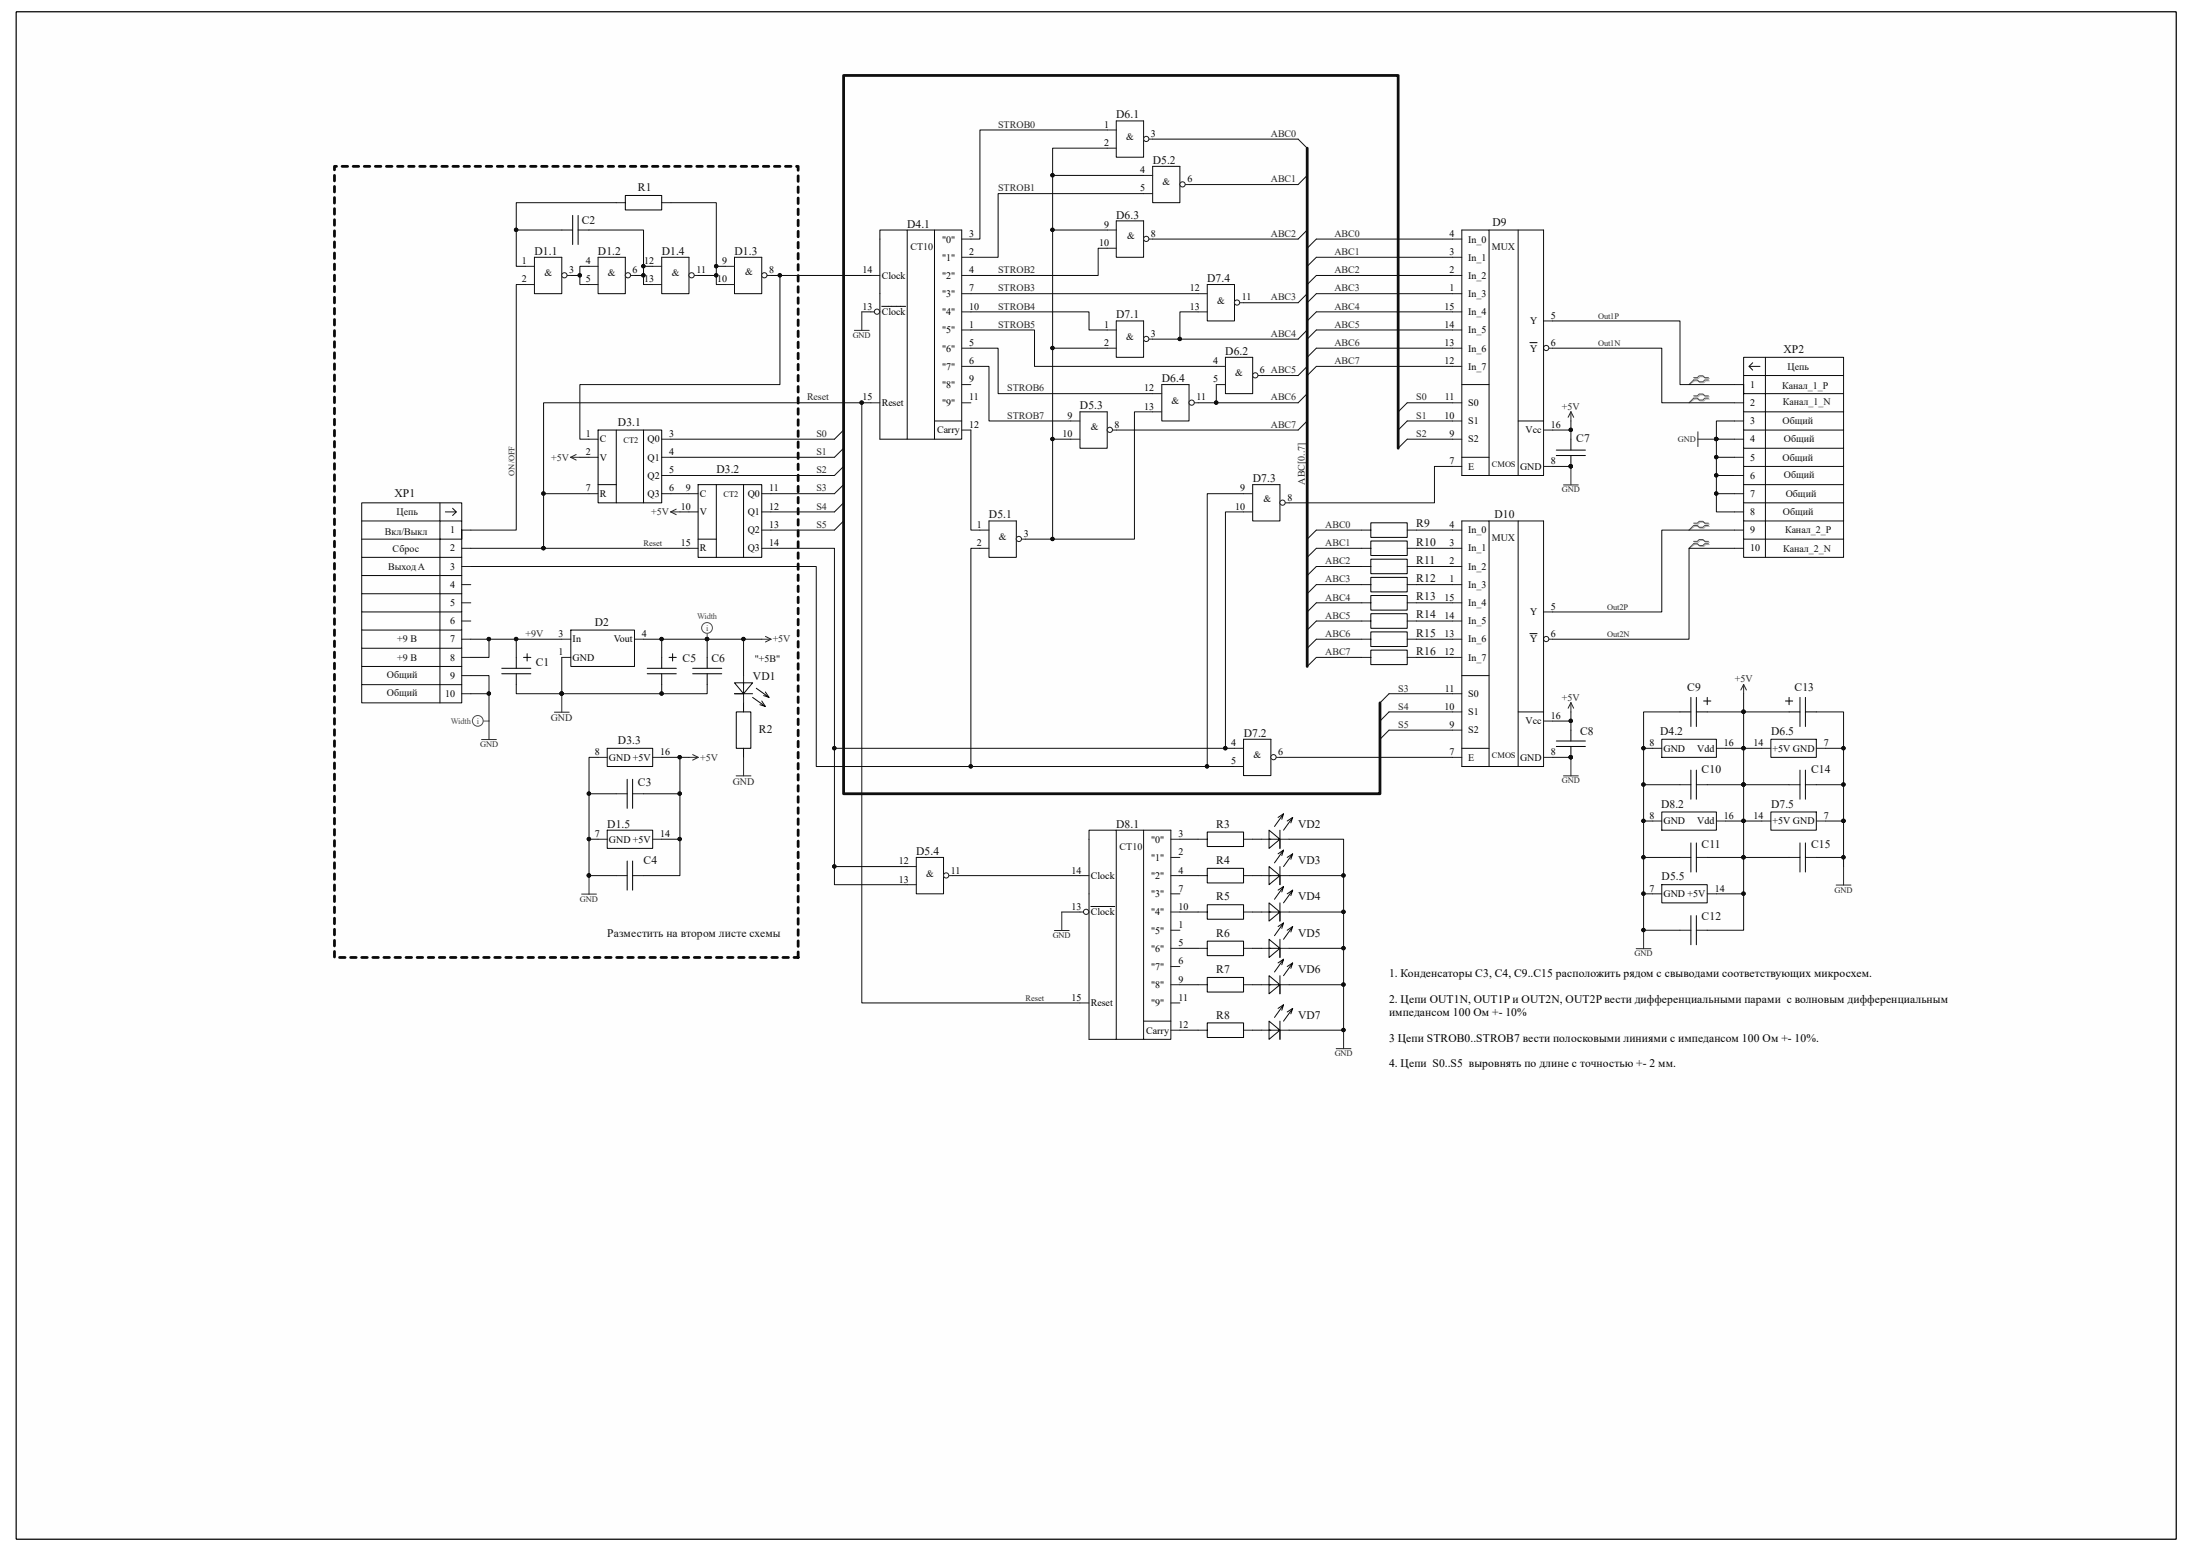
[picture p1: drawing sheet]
<svg xmlns="http://www.w3.org/2000/svg" width="297mm" height="210mm" viewBox="0 0 297 210" stroke-linecap="round" stroke-linejoin="round" font-family="sans-serif">
<path d="M2.2 1.7h292.5v206.7h-292.5z" fill="#fefefe"/>
<path d="M2.2 1.6h292.5v206.8h-292.5z" fill="none" stroke="#000" stroke-width=".14"/>
<path d="M2.2 1.7h292.5v206.7h-292.5z" fill="#fefefe"/>
<path d="M2.2 1.6h292.5v206.8h-292.5z" fill="none" stroke="#000" stroke-width=".14"/>
<g fill="none" stroke="#1c1c1c" stroke-width=".14">
<path d="M196.7 71.8h1.3M196.7 74.2h1.3M196.7 76.7h1.3M196.7 79.2h1.3M196.7 81.6h1.3M196.7 84.1h1.3M196.7 86.6h1.3M196.7 93.9h1.3M196.7 96.4h1.3M196.7 98.9h1.3M209.1 86.6h1.2M209.1 82.9h1.2"/>
<path d="M196.7 102.6h1.3"/>
</g>
<circle cx="209.4" cy="86.5" r=".35" fill="#fefefe" stroke="#1c1c1c" stroke-width=".14"/>
<path d="M207.2 85.8h1" fill="none" stroke="#000" stroke-width=".14"/>
<path d="M198 70.5h3.7v33.3h-3.7zM201.7 70.5h7.4v33.3h-3.7M205.6 70.5v33.3h-3.9M198 91.5h3.7M205.6 96.4h3.5M198 101.3h3.7" fill="none" stroke="#0a0a0a" stroke-width=".14"/>
<g fill="none" stroke="#1c1c1c" stroke-width=".14">
<path d="M196.7 32.4h1.3M196.7 34.8h1.3M196.7 37.3h1.3M196.7 39.8h1.3M196.7 42.2h1.3M196.7 44.7h1.3M196.7 47.1h1.3M196.7 54.5h1.3M196.7 57h1.3M196.7 59.5h1.3M209.1 47.1h1.2M209.1 43.5h1.2"/>
<path d="M196.7 63.2h1.3M196.7 89h1.3M209.1 97.6h1.2M209.1 102.6h1.2"/>
</g>
<circle cx="209.4" cy="47.1" r=".35" fill="#fefefe" stroke="#1c1c1c" stroke-width=".14"/>
<path d="M207.2 46.4h1" fill="none" stroke="#000" stroke-width=".14"/>
<path d="M119.2 31.1h3.7v28.4h-3.7zM122.9 31.1h7.4v28.4h-3.7M126.6 31.1v28.4h-3.7M198 31.1h3.7v33.3h-3.7zM201.7 31.1h7.4v33.3h-3.7M205.6 31.1v33.3h-3.9M126.6 57h3.7M198 52.1h3.7M205.6 57h3.5M198 61.9h3.7" fill="none" stroke="#0a0a0a" stroke-width=".14"/>
<path d="M117.9 37.3h1.3M130.3 32.4h1.2M117.9 42.2h1.3M196.7 49.6h1.3M209.1 58.2h1.2M209.1 63.2h1.2" fill="none" stroke="#1c1c1c" stroke-width=".14"/>
<circle cx="118.8" cy="42.2" r=".35" fill="#fefefe" stroke="#1c1c1c" stroke-width=".14"/>
<path d="M119.4 41.5h3.3" fill="none" stroke="#000" stroke-width=".14"/>
<g fill="none" stroke="#1c1c1c" stroke-width=".14">
<path d="M130.3 34.8h1.2M130.3 37.3h1.2M130.3 39.8h1.2M117.9 54.5h1.3M130.3 54.5h1.2M130.3 42.2h1.2M130.3 44.7h1.2M130.3 47.1h1.2M130.3 49.6h1.2M130.3 52.1h1.2M130.3 58.2h1.2M132.7 71.8h1.2"/>
<path d="M132.7 74.2h1.2M137.6 73h1.3M223.8 101.3h1.3M223.8 111.2h1.3M232.5 101.3h1.2M232.5 111.2h1.2"/>
</g>
<path d="M133.9 70.5h3.7v5h-3.7zM225.1 100.1h7.4v2.5h-7.4zM225.1 109.9h7.4v2.5h-7.4z" fill="none" stroke="#0a0a0a" stroke-width=".14"/>
<circle cx="138" cy="73" r=".35" fill="#fefefe" stroke="#1c1c1c" stroke-width=".14"/>
<path d="M168.4 100.1h3.7v4.9h-3.7z" fill="none" stroke="#0a0a0a" stroke-width=".14"/>
<path d="M167.2 101.3h1.2M167.2 103.8h1.2M172.1 102.6h1.2" fill="none" stroke="#1c1c1c" stroke-width=".14"/>
<circle cx="172.5" cy="102.5" r=".35" fill="#fefefe" stroke="#1c1c1c" stroke-width=".14"/>
<path d="M169.7 65.6h3.6v4.9h-3.6z" fill="none" stroke="#0a0a0a" stroke-width=".14"/>
<path d="M168.4 66.8h1.3M168.4 69.3h1.3M173.3 68.1h1.3" fill="none" stroke="#1c1c1c" stroke-width=".14"/>
<circle cx="173.7" cy="68.1" r=".35" fill="#fefefe" stroke="#1c1c1c" stroke-width=".14"/>
<path d="M72.4 34.8h3.7v5h-3.7zM239.8 109.9h6.2v2.5h-6.2z" fill="none" stroke="#0a0a0a" stroke-width=".14"/>
<path d="M71.2 36.1h1.2M71.2 38.5h1.2M76.1 37.3h1.2M238.6 111.2h1.2M246 111.2h1.2" fill="none" stroke="#1c1c1c" stroke-width=".14"/>
<g fill="none" stroke="#0e0e0e" stroke-width=".14">
<path d="M178.3 37.3l-1.3 1.2M178.3 32.4l-1.3 1.2M178.3 34.8l-1.3 1.3M178.3 39.8l-1.3 1.2M178.3 42.2l-1.3 1.3M178.3 44.7l-1.3 1.2M178.3 47.1l-1.3 1.3M178.3 49.6l-1.3 1.3M178.3 76.7l-1.3 1.2M178.3 71.8l-1.3 1.2M178.3 74.2l-1.3 1.3M178.3 79.2l-1.3 1.2"/>
<path d="M178.3 81.6l-1.3 1.3M178.3 84.1l-1.3 1.2M178.3 86.6l-1.3 1.2M178.3 89l-1.3 1.2"/>
</g>
<g fill="none" stroke="#262626" stroke-width=".14">
<path d="M115.7 44.7h2M116.7 42.2v2.5M212.8 55.8v1.2M212.8 55.8l-.4 .7M212.8 55.8l.3 .7M211.8 65.7h2M212.8 63.2v2.5M212.8 95.1v1.3M212.8 95.1l-.4 .8M212.8 95.1l.3 .8M236.1 92.7l-.3 .7M236.1 92.7l.4 .7"/>
<path d="M236.1 92.7v1.2M211.8 105.1h2M212.8 102.6v2.5M248.7 119.8h2M249.7 117.3v2.5M221.6 128.5h2M222.6 126v2.5"/>
</g>
<g fill="#0e0e0e" stroke="#0e0e0e" stroke-width=".14">
<circle cx="212.7" cy="102.5" r=".23"/>
<circle cx="212.7" cy="63.1" r=".23"/>
<circle cx="222.6" cy="125.9" r=".23"/>
</g>
<circle cx="76.4" cy="37.3" r=".35" fill="#fefefe" stroke="#1c1c1c" stroke-width=".14"/>
<path d="M81 34.8h3.7v5h-3.7z" fill="none" stroke="#0a0a0a" stroke-width=".14"/>
<path d="M79.8 36.1h1.2M79.8 38.5h1.2M84.7 37.3h1.2" fill="none" stroke="#1c1c1c" stroke-width=".14"/>
<circle cx="85.1" cy="37.3" r=".35" fill="#fefefe" stroke="#1c1c1c" stroke-width=".14"/>
<path d="M99.5 34.8h3.7v5h-3.7z" fill="none" stroke="#0a0a0a" stroke-width=".14"/>
<path d="M98.2 36.1h1.3M98.2 38.5h1.3M103.2 37.3h1.2" fill="none" stroke="#1c1c1c" stroke-width=".14"/>
<circle cx="103.5" cy="37.3" r=".35" fill="#fefefe" stroke="#1c1c1c" stroke-width=".14"/>
<g fill="none" stroke="#262626" stroke-width=".14">
<path d="M230 58.5v2M230 59.5h2.5M77.3 61.9l.7 .4M77.3 61.9h1.2M78 61.5l-.7 .4M90.8 69.3l.8 .4M90.8 69.3h1.3M91.6 68.9l-.8 .4M66.2 97.6v2.5M103.2 86.6h1.2M103.7 86.2l.7 .4M104.4 86.6l-.7 .3"/>
<path d="M65.2 100.1h2M79.8 118.6v2.5M93.3 102.6h1.3M93.8 102.2l.8 .4M94.6 102.6l-.8 .3M78.8 121.1h2"/>
</g>
<g fill="none" stroke="#1c1c1c" stroke-width=".14">
<path d="M79.8 59.5h1.2M89.6 59.5h1.3M234.9 59.5h1.2M234.9 52.1h1.2M234.9 54.5h1.2M234.9 57h1.2M62.5 71.8h1.3M62.5 74.2h1.3M62.5 76.7h1.3M62.5 79.2h1.3M79.8 61.9h1.2M79.8 66.8h1.2"/>
<path d="M89.6 61.9h1.3M89.6 64.4h1.3M89.6 66.8h1.3M93.3 66.8h1.2M93.3 69.3h1.2M93.3 74.2h1.2M103.2 66.8h1.2M103.2 69.3h1.2M103.2 71.8h1.2M103.2 74.2h1.2M234.9 61.9h1.2M234.9 64.4h1.2"/>
<path d="M234.9 66.8h1.2M234.9 69.3h1.2M234.9 71.8h1.2M234.9 74.2h1.2M62.5 81.6h1.3M62.5 84.1h1.3M62.5 86.6h1.3M62.5 89h1.3M62.5 91.5h1.3M62.5 93.9h1.3M81 113.6h1.2M81 102.6h1.2"/>
<path d="M83.5 118.6h1.4M83.5 107.5h1.4M85.7 118.6h1.5M85.7 107.5h1.5M88.4 113.6h1.2M88.4 102.6h1.2M122.9 117.3h1.2M122.9 119.8h1.2M127.8 118.6h1.2M227.5 116.1h1.5M227.5 106.3h1.5M229.7 116.1h1.5"/>
<path d="M229.7 106.3h1.5M238.6 101.3h1.2M242.3 116.1h1.5M242.3 106.3h1.5M244.5 116.1h1.5M244.5 106.3h1.5M246 101.3h1.2"/>
</g>
<g fill="none" stroke="#000" stroke-width=".14">
<path d="M81 58.2h8.6v9.9h-8.6zM83.5 58.2v9.9M87.2 58.2v9.9M81 65.6h2.5M94.5 65.6h8.7v9.9h-8.7zM94.5 73h2.5M97 65.6v9.9M100.7 65.6v9.9M84.9 105.5v4M84.9 116.6v3.9M85.7 105.5v4M85.7 116.6v3.9"/>
<path d="M229 104.3v3.9M229 114.1v4M229.7 104.3v3.9M229.7 114.1v4M243.8 104.3v3.9M243.8 114.1v4M244.5 104.3v3.9M244.5 114.1v4"/>
</g>
<g fill="#0e0e0e" stroke="#0e0e0e" stroke-width=".14">
<circle cx="79.8" cy="118.5" r=".23"/>
<circle cx="232.4" cy="59.4" r=".23"/>
</g>
<g fill="none" stroke="#0a0a0a" stroke-width=".14">
<path d="M236.1 50.9v-2.5h13.6v7.4h-10.6v19.7M236.1 55.8v2.4h13.6v-2.4M236.1 58.2v2.5h13.6v-2.5M236.1 52.1v-1.2h3v4.9h-3v-3.7v1.2h13.6M236.9 49.6h1.5M237.4 49.1l-.5 .5 .5 .5M239.1 48.4v2.5h10.6M49 75.5v2.4h13.5v-2.4M49 77.9v2.5h13.5v-2.5M59.6 68.1v2.4h-10.6M60.3 69.3h1.5M61.3 68.8l.5 .5-.5 .5"/>
<path d="M62.5 70.5v-2.4h-13.5v7.4h10.6v19.7M62.5 71.8v-1.3h-2.9v5h2.9v-3.7v1.2h-13.5M236.1 60.7v2.5h13.6v-2.5M236.1 63.2v2.4h13.6v-2.4M236.1 65.6v2.5h13.6v-2.5M236.1 68.1v2.4h13.6v-2.4M236.1 70.5v2.5h13.6v-2.5M236.1 73v2.5h13.6v-2.5M49 80.4v2.5h13.5v-2.5M49 82.9v2.4h13.5v-2.4M49 85.3v2.5h13.5v-2.5M49 87.8v2.4h13.5v-2.4"/>
<path d="M49 90.2v2.5h13.5v-2.5M49 92.7v2.5h13.5v-2.5M82.2 112.4h6.2v2.5h-6.2zM82.2 101.3h6.2v2.5h-6.2zM124.1 116.1h3.7v4.9h-3.7zM239.8 100.1h6.2v2.5h-6.2z"/>
</g>
<path d="M229.5 51.3h.5l.3-.3h.5l.2 .3h.5M229.5 53.7h.5l.3-.2h.5l.2 .2h.5M231.5 51.6h-.5l-.2 .2h-.5l-.3-.2h-.5l-.7 .5M231.5 54h-.5l-.2 .3h-.5l-.3-.3h-.5l-.7 .5M229.5 71h.5l.3-.3h.5l.2 .3h.5M229.5 73.4h.5l.3-.2h.5l.2 .2h.5M231.5 71.3h-.5l-.2 .2h-.5l-.3-.2h-.5l-.7 .5M231.5 73.7h-.5l-.2 .3h-.5l-.3-.3h-.5l-.7 .5" fill="none" stroke="#b0b0b0" stroke-width=".14"/>
<g fill="none" stroke="#4c4c4c" stroke-width=".14">
<path d="M229.4 51.1h.5l.2-.2h.5l.3 .2h.5M229.4 53.6h.5l.2-.2h.5l.3 .2h.5M231.4 51.5h-.5l-.3 .2h-.5l-.2-.2h-.5l-.6 .6M231.4 53.9h-.5l-.3 .3h-.5l-.2-.3h-.5l-.6 .6M229.4 70.8h.5l.2-.2h.5l.3 .2h.5M229.4 73.3h.5l.2-.2h.5l.3 .2h.5M231.4 71.2h-.5l-.3 .2h-.5l-.2-.2h-.5l-.6 .6M231.4 73.6h-.5l-.3 .3h-.5l-.2-.3h-.5l-.6 .6M65.5 97.6h.7"/>
<circle cx="64.7" cy="97.6" r=".73"/>
</g>
<circle cx="128.1" cy="118.5" r=".35" fill="#fefefe" stroke="#1c1c1c" stroke-width=".14"/>
<path d="M142.8 126h2M143.8 123.5v2.5M182 139.5v2.5M181 142h2" fill="none" stroke="#262626" stroke-width=".14"/>
<g fill="none" stroke="#1c1c1c" stroke-width=".14">
<path d="M150 17.6h1.2M154.9 18.8h1.2M150 20.1h1.2M184.4 71.8h1.3M184.4 74.2h1.3M184.4 76.7h1.3M184.4 79.2h1.3M190.6 71.8h1.2M190.6 74.2h1.2M190.6 76.7h1.2M190.6 79.2h1.2M184.4 81.6h1.3"/>
<path d="M184.4 84.1h1.3M184.4 86.6h1.3M184.4 89h1.3M190.6 81.6h1.2M190.6 84.1h1.2M190.6 86.6h1.2M190.6 89h1.2M162.3 113.6h1.2M168.4 113.6h1.3M162.3 139.5h1.2M168.4 139.5h1.3M223.8 121h1.3"/>
<path d="M227.5 126h1.5M229.7 126h1.5M231.2 121h1.3"/>
</g>
<path d="M185.7 70.8h4.9v2h-4.9zM185.7 73.3h4.9v1.9h-4.9zM185.7 75.7h4.9v2h-4.9zM185.7 78.2h4.9v1.9h-4.9zM185.7 80.6h4.9v2h-4.9zM185.7 83.1h4.9v2h-4.9zM185.7 85.6h4.9v1.9h-4.9zM185.7 88h4.9v2h-4.9zM163.5 112.7h4.9v1.9h-4.9zM163.5 138.5h4.9v2h-4.9zM229 124v3.9M229.7 124v3.9" fill="none" stroke="#000" stroke-width=".14"/>
<circle cx="182" cy="139.5" r=".23" fill="#0e0e0e" stroke="#0e0e0e" stroke-width=".14"/>
<path d="M190.6 59.5l-1.2 1.2M190.6 57l-1.2 1.2M190.6 54.5l-1.2 1.3M114.3 68.1l-1.3 1.2M114.3 70.5l-1.3 1.3M114.3 65.6l-1.3 1.2M188.1 98.9l-1.2 1.2M188.1 96.4l-1.2 1.2M188.1 93.9l-1.2 1.3" fill="none" stroke="#0e0e0e" stroke-width=".14"/>
<path d="M108.1 129.6v-107.1h-62.8v107.1h62.8" fill="none" stroke="#0a0a0a" stroke-width=".38" stroke-dasharray=".8 .8"/>
<path d="M151.2 16.4h3.7v4.9h-3.7zM225.1 119.8h6.1v2.5h-6.1z" fill="none" stroke="#0a0a0a" stroke-width=".14"/>
<circle cx="155.2" cy="18.8" r=".35" fill="#fefefe" stroke="#1c1c1c" stroke-width=".14"/>
<path d="M156.1 22.5h3.7v4.9h-3.7z" fill="none" stroke="#0a0a0a" stroke-width=".14"/>
<path d="M154.9 23.8h1.2M154.9 26.2h1.2M159.8 25h1.2" fill="none" stroke="#1c1c1c" stroke-width=".14"/>
<circle cx="160.2" cy="25" r=".35" fill="#fefefe" stroke="#1c1c1c" stroke-width=".14"/>
<path d="M151.2 29.9h3.7v4.9h-3.7z" fill="none" stroke="#0a0a0a" stroke-width=".14"/>
<path d="M150 31.1h1.2M150 33.6h1.2M154.9 32.4h1.2" fill="none" stroke="#1c1c1c" stroke-width=".14"/>
<circle cx="155.2" cy="32.3" r=".35" fill="#fefefe" stroke="#1c1c1c" stroke-width=".14"/>
<path d="M163.5 38.5h3.7v5h-3.7z" fill="none" stroke="#0a0a0a" stroke-width=".14"/>
<path d="M162.3 39.8h1.2M162.3 42.2h1.2M167.2 41h1.2" fill="none" stroke="#1c1c1c" stroke-width=".14"/>
<circle cx="167.5" cy="41" r=".35" fill="#fefefe" stroke="#1c1c1c" stroke-width=".14"/>
<path d="M151.2 43.5h3.7v4.9h-3.7z" fill="none" stroke="#0a0a0a" stroke-width=".14"/>
<path d="M150 44.7h1.2M150 47.1h1.2M154.9 45.9h1.2" fill="none" stroke="#1c1c1c" stroke-width=".14"/>
<circle cx="155.2" cy="45.9" r=".35" fill="#fefefe" stroke="#1c1c1c" stroke-width=".14"/>
<path d="M166 48.4h3.7v4.9h-3.7z" fill="none" stroke="#0a0a0a" stroke-width=".14"/>
<path d="M164.7 49.6h1.3M164.7 52.1h1.3M169.7 50.9h1.2" fill="none" stroke="#1c1c1c" stroke-width=".14"/>
<circle cx="170" cy="50.8" r=".35" fill="#fefefe" stroke="#1c1c1c" stroke-width=".14"/>
<path d="M146.3 55.8h3.7v4.9h-3.7z" fill="none" stroke="#0a0a0a" stroke-width=".14"/>
<path d="M145 57h1.3M145 59.5h1.3M150 58.2h1.2" fill="none" stroke="#1c1c1c" stroke-width=".14"/>
<circle cx="150.3" cy="58.2" r=".35" fill="#fefefe" stroke="#1c1c1c" stroke-width=".14"/>
<path d="M157.4 52.1h3.6v4.9h-3.6z" fill="none" stroke="#0a0a0a" stroke-width=".14"/>
<path d="M156.1 53.3h1.3M156.1 55.8h1.3M161 54.5h1.3" fill="none" stroke="#1c1c1c" stroke-width=".14"/>
<circle cx="161.4" cy="54.5" r=".35" fill="#fefefe" stroke="#1c1c1c" stroke-width=".14"/>
<path d="M175.8 18.8l1.2 1.3M177 39.8l-1.2 1.2M177 31.1l-1.2 1.3M177 23.8l-1.2 1.2M177 57l-1.2 1.2M177 53.3l-1.2 1.2M177 49.6l-1.2 1.3M177 44.7l-1.2 1.2" fill="none" stroke="#0e0e0e" stroke-width=".14"/>
<path d="M89.6 34.8h3.7v5h-3.7z" fill="none" stroke="#0a0a0a" stroke-width=".14"/>
<path d="M88.4 36.1h1.2M88.4 38.5h1.2M93.3 37.3h1.2" fill="none" stroke="#1c1c1c" stroke-width=".14"/>
<circle cx="93.7" cy="37.3" r=".35" fill="#fefefe" stroke="#1c1c1c" stroke-width=".14"/>
<path d="M147.5 112.4h3.7v28.3h-3.7zM151.2 112.4h7.4v28.3h-3.7M154.9 112.4v28.3h-3.7M154.9 138.3h3.7" fill="none" stroke="#0a0a0a" stroke-width=".14"/>
<path d="M146.3 118.6h1.2M158.6 113.6h1.2M146.3 123.5h1.2" fill="none" stroke="#1c1c1c" stroke-width=".14"/>
<circle cx="147.1" cy="123.5" r=".35" fill="#fefefe" stroke="#1c1c1c" stroke-width=".14"/>
<g fill="none" stroke="#000" stroke-width=".14">
<path d="M76.1 31.1h1.5M77.6 29.2v3.9M78.3 31.1h1.5M78.3 29.2v3.9M84.7 26.5h4.9v1.9h-4.9zM212.8 59.5v1.4M210.8 61.7h3.9M210.8 60.9h3.9M212.8 61.7v1.5M68 90.5h3.9M68 91.2h3.9M69.9 89v1.5"/>
<path d="M69.9 91.2v1.5M70.9 89h1M71.4 88.5v1M87.7 90.5h3.9M87.7 91.2h3.9M89.6 89v1.5M89.6 91.2v1.5M90.6 89h1M91.1 88.5v1M93.8 90.5h4M93.8 91.2h4M95.8 89v1.5"/>
<path d="M95.8 91.2v1.5M99.7 96.4h2v4.9h-2zM100.7 95.2v1.2M212.8 98.9v1.4M100.7 101.3v1.3M210.8 101.1h3.9M210.8 100.3h3.9M212.8 101.1v1.5M147.7 122.7h3.3"/>
</g>
<g fill="none" stroke="#1c1c1c" stroke-width=".14">
<path d="M83.5 27.4h1.2M89.6 27.4h1.3M76.1 89h1.2M76.1 86.6h1.2M85.9 86.6h1.3M100.7 91.5v1.2M100.7 93.9v1.3M158.6 116.1h1.2M158.6 118.6h1.2M146.3 135.8h1.2M158.6 135.8h1.2M158.6 123.5h1.2"/>
<path d="M158.6 121h1.2M158.6 126h1.2M158.6 128.4h1.2M158.6 130.9h1.2M158.6 133.3h1.2M158.6 139.5h1.2"/>
</g>
<g fill="#0e0e0e" stroke="#0e0e0e" stroke-width=".14">
<circle cx="212.7" cy="102.5" r=".23"/>
<circle cx="212.7" cy="63.1" r=".23"/>
<circle cx="76.1" cy="93.9" r=".23"/>
</g>
<path d="M75.1 96.4h2M76.1 93.9v2.5M99.7 105.1h2M100.7 102.6v2.5" fill="none" stroke="#262626" stroke-width=".14"/>
<path d="M77.3 85.3h8.6v4.9h-8.6zM99.5 93.9h2.4M100.7 92.5h-1.2l1.2 1.4 1.2-1.4h-1.2v1.4M101.9 94.4l1.8 1.3-.8-.3M102.4 93.2l1.8 1.2-.8-.2M103.2 94.9l.5 .8M103.7 93.7l.5 .7" fill="none" stroke="#0a0a0a" stroke-width=".14"/>
<path d="M99.5 93.9h1.2" fill="none" stroke="#151515" stroke-width=".14"/>
<path d="M188.2 130.9h82.4v16h-82.4z" fill="#fefefe"/>
<path d="M188.1 130.9h82.5v16h-82.5z" fill="none" stroke="#fefefe" stroke-width=".14"/>
<g fill="none" stroke="#0e0e0e" stroke-width=".14">
<path d="M150 17.6h-17.3v14.8h-1.2M156.1 18.8h19.7M69.9 31.1h6.2M71.2 38.5h-1.3v33.3h-6.1M77.3 37.3h1.2v1.2h1.3M79.8 36.1h-1.3v1.2M79.8 31.1h7.4v5M83.5 27.4h-13.6v8.7h1.3M85.9 37.3h1.3v1.2h1.2M88.4 36.1h-1.2v1.2M90.9 27.4h6.1v9.9h-2.5M97 37.3v1.2h1.2"/>
<path d="M97 36.1h1.2M104.4 37.3h13.5M105.6 37.3v14.8h-27.1v7.4h1.3M131.5 39.8h30.8M142.6 31.1h7.4M150 33.6h-1.3v3.7h-17.2M150 20.1h-7.4v3.7M154.9 26.2h-19.7v8.6h-3.7M154.9 23.8h-12.3v23.3M156.1 32.4h19.7M161 25h14.8M178.3 32.4h18.4"/>
<path d="M178.3 34.8h18.4M178.3 37.3h18.4M178.3 39.8h18.4M114.3 58.2l-1.3 1.3h-22.1M116.7 54.5v81.3h29.6M116.7 42.2h1.2M117.9 54.5h-44.3v19.7M131.5 42.2h16v2.5h2.5M131.5 44.7h8.6v4.9h24.6M131.5 47.1h3.7v6.2h20.9M131.5 58.2v13.6h1.2M131.5 49.6h2.4v7.4h11.1"/>
<path d="M145 59.5h-2.4v13.5h-3.7M150 47.1h-7.4v12.4M151.2 58.2h24.6M156.1 45.9h19.7M156.1 55.8h-2.5v17.2h-11M162.3 54.5h13.5M162.3 42.2h-2.5v3.7M164.7 52.1v2.4M168.4 41h7.4M170.9 50.9h4.9M178.3 42.2h18.4M178.3 44.7h18.4"/>
<path d="M178.3 47.1h18.4M178.3 49.6h18.4M190.6 54.5h6.1M190.6 57h6.1M190.6 59.5h6.1M210.3 47.1h14.8v7.4h9.8M210.3 43.5h17.2v8.6h7.4M210.3 58.2h2.5M212.8 57v2.5M232.5 59.5v2.4h2.4M232.5 59.5h2.4M234.9 57h-2.4v2.5"/>
<path d="M63.8 74.2h29.5M73.6 66.8h6.2M78.5 61.9h1.3M90.9 66.8h2.4M92.1 69.3h1.2M104.4 74.2h8.6v27.1M104.4 71.8h8.6M104.4 69.3h8.6M104.4 66.8h8.6M114.3 60.7l-1.3 1.2h-22.1M114.3 63.2l-1.3 1.2h-22.1M132.7 74.2h-1.2v29.6h-20.9v-27.1h-46.8"/>
<path d="M168.4 69.3h-2.4v32M168.4 66.8h-4.9v37M178.3 79.2h6.1M178.3 76.7h6.1M178.3 74.2h6.1M178.3 71.8h6.1M191.8 79.2h4.9M191.8 76.7h4.9M191.8 74.2h4.9M191.8 71.8h4.9M196.7 63.2h-2.4v4.9h-19.7M210.3 63.2h2.5"/>
<path d="M232.5 61.9v2.5h2.4M232.5 64.4v2.4h2.4M232.5 66.8v2.5h2.4M234.9 74.2h-6.1v12.4h-18.5M234.9 71.8h-9.8v11.1h-14.8M63.8 91.5h2.4v6.1M63.8 86.6h2.4v2.4h-2.4M63.8 93.9h2.4M66.2 86.6h3.7v2.4M69.9 92.7v1.2h6.2M69.9 86.6h6.2M76.1 89v4.9"/>
<path d="M87.2 86.6h2.4v2.4M89.6 86.6h6.2v2.4M89.6 92.7v1.2M95.8 86.6h7.4M95.8 92.7v1.2h-19.7M100.7 86.6v4.9M178.3 89h6.1M178.3 86.6h6.1M178.3 84.1h6.1M178.3 81.6h6.1M188.1 96.4h8.6M188.1 93.9h8.6"/>
<path d="M188.1 98.9h8.6M191.8 89h4.9M191.8 86.6h4.9M191.8 84.1h4.9M191.8 81.6h4.9M212.8 96.4v1.2h-2.5M212.8 97.6v1.3M227.5 96.4h-4.9v29.6h4.9M231.2 96.4h11.1M236.1 93.9v17.3h2.5M246 96.4h3.7v4.9M79.8 113.6h1.2"/>
<path d="M79.8 107.5h3.7M81 102.6h-1.2v16h3.7M87.2 107.5h4.9M89.6 102.6h2.5v16h-4.9M89.6 113.6h2.5M92.1 102.6h1.2M113 117.3h9.9M129 118.6h17.3M131.5 103.8h35.7M159.8 113.6h2.5M159.8 118.6h2.5M167.2 101.3h-54.2v18.5h9.9"/>
<path d="M169.7 113.6h1.2M169.7 118.6h1.2M173.3 102.6h23.4M174.6 113.6h7.4v25.9h-7.4M174.6 118.6h7.4M210.3 102.6h2.5M222.6 101.3h1.2M222.6 106.3h4.9M222.6 116.1h4.9M222.6 111.2h1.2M231.2 116.1h4.9v9.9h-4.9M231.2 106.3h11.1"/>
<path d="M233.7 111.2h2.4v4.9h6.2M233.7 101.3h4.9M246 106.3h3.7M246 116.1h3.7M247.2 101.3h2.5v9.9M247.2 111.2h2.5M249.7 111.2v6.1M143.8 123.5h2.5M159.8 123.5h2.5M159.8 139.5h2.5M159.8 128.4h2.5M159.8 133.3h2.5"/>
<path d="M169.7 139.5h1.2M169.7 123.5h1.2M169.7 128.4h1.2M169.7 133.3h1.2M174.6 123.5h7.4M174.6 128.4h7.4M174.6 133.3h7.4M222.6 121h1.2M232.5 121h3.6"/>
</g>
<g fill="none" stroke="#1c1c1c" stroke-width=".14">
<path d="M162.3 118.6h1.2M168.4 118.6h1.3M170.9 118.6h1.2M170.9 113.6h1.2M173.3 118.6h1.3M173.3 113.6h1.3M162.3 123.5h1.2M162.3 128.4h1.2M162.3 133.3h1.2M168.4 123.5h1.3M168.4 128.4h1.3M168.4 133.3h1.3"/>
<path d="M170.9 123.5h1.2M170.9 128.4h1.2M170.9 133.3h1.2M170.9 139.5h1.2M173.3 123.5h1.3M173.3 128.4h1.3M173.3 133.3h1.3M173.3 139.5h1.3"/>
</g>
<g fill="none" stroke="#000" stroke-width=".14">
<path d="M227.5 96.4h1.5M229 94.4v4M229.7 96.4h1.5M229.7 94.4v4M230.7 94.9h1M231.2 94.4v1M241.8 94.9h1M242.3 96.4h1.5M242.3 94.4v1M243.8 94.4v4M244.5 96.4h1.5M244.5 94.4v4"/>
<path d="M163.5 117.6h4.9v2h-4.9zM163.5 122.5h4.9v2h-4.9zM163.5 127.4h4.9v2h-4.9zM163.5 132.4h4.9v1.9h-4.9z"/>
</g>
<g fill="#0e0e0e" stroke="#0e0e0e" stroke-width=".14">
<circle cx="236.1" cy="101.3" r=".23"/>
<circle cx="212.7" cy="102.5" r=".23"/>
<circle cx="78.5" cy="37.3" r=".23"/>
<circle cx="87.1" cy="37.3" r=".23"/>
<circle cx="87.1" cy="36" r=".23"/>
<circle cx="249.7" cy="106.2" r=".23"/>
<circle cx="236.1" cy="106.2" r=".23"/>
<circle cx="236.1" cy="116.1" r=".23"/>
<circle cx="222.6" cy="106.2" r=".23"/>
<circle cx="249.7" cy="101.3" r=".23"/>
<circle cx="236.1" cy="96.4" r=".23"/>
<circle cx="236.1" cy="111.2" r=".23"/>
<circle cx="222.6" cy="101.3" r=".23"/>
<circle cx="222.6" cy="111.2" r=".23"/>
<circle cx="92.1" cy="113.6" r=".23"/>
<circle cx="92.1" cy="107.5" r=".23"/>
<circle cx="79.8" cy="118.5" r=".23"/>
<circle cx="79.8" cy="113.6" r=".23"/>
<circle cx="79.8" cy="107.5" r=".23"/>
<circle cx="159.8" cy="45.9" r=".23"/>
<circle cx="164.7" cy="54.5" r=".23"/>
<circle cx="97" cy="36" r=".23"/>
<circle cx="97" cy="37.3" r=".23"/>
<circle cx="212.7" cy="97.6" r=".23"/>
<circle cx="212.7" cy="58.2" r=".23"/>
<circle cx="73.6" cy="74.2" r=".23"/>
<circle cx="73.6" cy="66.8" r=".23"/>
<circle cx="232.4" cy="59.4" r=".23"/>
<circle cx="232.4" cy="61.9" r=".23"/>
<circle cx="232.4" cy="64.4" r=".23"/>
<circle cx="232.4" cy="66.8" r=".23"/>
<circle cx="113" cy="101.3" r=".23"/>
<circle cx="166" cy="101.3" r=".23"/>
<circle cx="163.5" cy="103.8" r=".23"/>
<circle cx="113" cy="117.3" r=".23"/>
<circle cx="69.9" cy="31.1" r=".23"/>
<circle cx="76.1" cy="93.9" r=".23"/>
<circle cx="89.6" cy="93.9" r=".23"/>
<circle cx="66.2" cy="93.9" r=".23"/>
<circle cx="66.2" cy="86.5" r=".23"/>
<circle cx="69.9" cy="86.5" r=".23"/>
<circle cx="89.6" cy="86.5" r=".23"/>
<circle cx="95.8" cy="86.5" r=".23"/>
<circle cx="100.7" cy="86.5" r=".23"/>
<circle cx="105.6" cy="37.3" r=".23"/>
<circle cx="131.5" cy="103.8" r=".23"/>
<circle cx="222.6" cy="116.1" r=".23"/>
<circle cx="249.7" cy="111.2" r=".23"/>
<circle cx="249.7" cy="116.1" r=".23"/>
<circle cx="236.1" cy="121" r=".23"/>
<circle cx="222.6" cy="121" r=".23"/>
<circle cx="116.7" cy="54.5" r=".23"/>
<circle cx="142.5" cy="73" r=".23"/>
<circle cx="142.5" cy="59.4" r=".23"/>
<circle cx="142.5" cy="47.1" r=".23"/>
<circle cx="182" cy="118.5" r=".23"/>
<circle cx="182" cy="123.5" r=".23"/>
<circle cx="182" cy="128.4" r=".23"/>
<circle cx="182" cy="133.3" r=".23"/>
<circle cx="182" cy="139.5" r=".23"/>
<circle cx="142.5" cy="23.7" r=".23"/>
<circle cx="142.5" cy="31.1" r=".23"/>
<circle cx="92.1" cy="102.5" r=".23"/>
<circle cx="222.6" cy="125.9" r=".23"/>
<circle cx="212.7" cy="63.1" r=".23"/>
</g>
<path d="M177 20.1v70.1M189.4 60.7v-50.5h-75.1v97.3h72.6v-12.3" fill="none" stroke="#0e0e0e" stroke-width=".38"/>
<path d="M173.3 113.6v1.3M173.3 118.6v1.2M173.3 123.5v1.2M173.3 128.4v1.2M173.3 133.3v1.3M173.3 139.5v1.2" fill="none" stroke="#151515" stroke-width=".14"/>
<g fill="none" stroke="#0a0a0a" stroke-width=".14">
<path d="M171.9 113.6v1.3l1.4-1.3-1.4-1.2v1.2h1.4M171.9 118.6v1.2l1.4-1.2-1.4-1.3v1.3h1.4M173.3 112.4v2.5M173.3 117.3v2.5M173.6 110.9l.2-.7-1.2 1.7M173.6 115.9l.2-.8-1.2 1.7M173.8 110.2l-.7 .5M173.8 115.1l-.7 .5M174.8 111.4l.3-.7-1.3 1.7M174.8 116.4l.3-.8-1.3 1.7M175.1 110.7l-.8 .5M175.1 115.6l-.8 .5"/>
<path d="M171.9 123.5v1.2l1.4-1.2-1.4-1.2v1.2h1.4M171.9 128.4v1.2l1.4-1.2-1.4-1.2v1.2h1.4M171.9 133.3v1.3l1.4-1.3-1.4-1.2v1.2h1.4M171.9 139.5v1.2l1.4-1.2-1.4-1.2v1.2h1.4M173.3 122.3v2.4M173.3 127.2v2.4M173.3 132.1v2.5M173.3 138.3v2.4M173.6 120.8l.2-.8-1.2 1.8M173.6 125.7l.2-.7-1.2 1.7M173.6 130.6l.2-.7-1.2 1.7M173.6 136.8l.2-.7-1.2 1.7"/>
<path d="M173.8 120l-.7 .5M173.8 125l-.7 .5M173.8 129.9l-.7 .5M173.8 136.1l-.7 .4M174.8 121.3l.3-.8-1.3 1.8M174.8 126.2l.3-.7-1.3 1.7M174.8 131.1l.3-.7-1.3 1.7M174.8 137.3l.3-.8-1.3 1.8M175.1 120.5l-.8 .5M175.1 125.5l-.8 .5M175.1 130.4l-.8 .5M175.1 136.5l-.8 .5"/>
</g>
<g fill="none" stroke="#4c4c4c" stroke-width=".14">
<path d="M95.8 85.8v.8"/>
<circle cx="95.8" cy="85" r=".73"/>
</g>
<g font-size="1.6" fill="#0e0e0e">
<text x="151.2" y="16">D6.1</text>
<text x="156.1" y="22.2">D5.2</text>
<text x="86.4" y="25.9">R1</text>
<text x="151.2" y="29.6">D6.3</text>
<text x="72.4" y="34.5">D1.1</text>
<text x="78.8" y="30.3">C2</text>
<text x="81" y="34.5">D1.2</text>
<text x="89.6" y="34.5">D1.4</text>
<text x="99.5" y="34.5">D1.3</text>
<text x="122.9" y="30.8">D4.1</text>
<text x="202.1" y="30.6">D9</text>
<text x="163.5" y="38.2">D7.4</text>
<text x="151.2" y="43.1">D7.1</text>
<text x="241.6" y="47.8">XP2</text>
<text x="157.4" y="51.7">D6.4</text>
<text x="165.9" y="48">D6.2</text>
<text x="83.7" y="57.7">D3.1</text>
<text x="146.3" y="55.4">D5.3</text>
<text x="213.5" y="59.9">C7</text>
<text x="97" y="64.1">D3.2</text>
<text x="169.7" y="65.3">D7.3</text>
<text x="53.4" y="67.3">XP1</text>
<text x="133.9" y="70.2">D5.1</text>
<text x="191.8" y="71.4">R9</text>
<text x="202.4" y="70.2">D10</text>
<text x="191.8" y="73.9">R10</text>
<text x="191.8" y="76.4">R11</text>
<text x="191.8" y="78.8">R12</text>
<text x="191.8" y="81.3">R13</text>
<text x="191.8" y="83.7">R14</text>
<text x="80.6" y="84.8">D2</text>
<text x="92.5" y="89.7">C5</text>
<text x="96.4" y="89.7">C6</text>
<text x="191.8" y="86.2">R15</text>
<text x="191.8" y="88.7">R16</text>
<text x="72.6" y="90.2">C1</text>
<text x="102" y="92.1">VD1</text>
<text x="228.5" y="93.6">C9</text>
<text x="243" y="93.6">C13</text>
<text x="83.7" y="100.8">D3.3</text>
<text x="102.8" y="99.3">R2</text>
<text x="168.4" y="99.7">D7.2</text>
<text x="214" y="99.5">C8</text>
<text x="224.8" y="99.5">D4.2</text>
<text x="239.9" y="99.5">D6.5</text>
<text x="86.4" y="106.4">C3</text>
<text x="230.5" y="104.7">C10</text>
<text x="245.3" y="104.7">C14</text>
<text x="82.3" y="112.1">D1.5</text>
<text x="151.2" y="112.1">D8.1</text>
<text x="164.7" y="112.1">R3</text>
<text x="175.8" y="112.1">VD2</text>
<text x="225" y="109.5">D8.2</text>
<text x="239.9" y="109.3">D7.5</text>
<text x="87.2" y="117">C4</text>
<text x="124.1" y="115.8">D5.4</text>
<text x="164.7" y="117">R4</text>
<text x="175.8" y="117">VD3</text>
<text x="225" y="119.2">D5.5</text>
<text x="230.5" y="114.8">C11</text>
<text x="245.3" y="114.8">C15</text>
<text x="164.7" y="121.9">R5</text>
<text x="175.8" y="121.9">VD4</text>
<text x="230.5" y="124.6">C12</text>
<text x="82.3" y="126.8">Разместить на втором листе схемы</text>
<text x="164.7" y="126.8">R6</text>
<text x="164.7" y="131.8">R7</text>
<text x="175.8" y="126.8">VD5</text>
<text x="175.8" y="131.8">VD6</text>
<text x="164.7" y="137.9">R8</text>
<text x="175.8" y="137.9">VD7</text>
</g>
<g font-size="1.6">
<text x="188.1" y="132.3">1. Конденсаторы С3, C4, C9..С15 расположить рядом с свыводами соответствующих микросхем.</text>
<text x="188.1" y="135.8">2. Цепи OUT1N, OUT1P и OUT2N, OUT2P вести дифференциальными парами с волновым дифференциальным</text>
<text x="188.1" y="137.5">импедансом 100 Ом +- 10%</text>
<text x="188.1" y="141.1">3 Цепи STROB0..STROB7 вести полосковыми линиями с импедансом 100 Ом +- 10%.</text>
<text x="188.1" y="144.5">4. Цепи S0..S5 выровнять по длине с точностью +- 2 мм.</text>
</g>
<g font-size="1.4" fill="#262626">
<text x="135.2" y="17.3">STROB0</text>
<text x="172.1" y="18.5">ABC0</text>
<text x="135.2" y="25.9">STROB1</text>
<text x="172.1" y="24.7">ABC1</text>
<text x="172.1" y="32.1">ABC2</text>
<text x="180.7" y="32.1">ABC0</text>
<text x="180.7" y="34.5">ABC1</text>
<text x="135.2" y="37">STROB2</text>
<text x="135.2" y="39.5">STROB3</text>
<text x="135.2" y="42">STROB4</text>
<text x="172.1" y="40.7">ABC3</text>
<text x="180.7" y="37">ABC2</text>
<text x="180.7" y="39.5">ABC3</text>
<text x="180.7" y="42">ABC4</text>
<text x="135.2" y="44.4">STROB5</text>
<text x="172.1" y="45.6">ABC4</text>
<text x="180.7" y="44.4">ABC5</text>
<text x="180.7" y="46.9">ABC6</text>
<text x="136.4" y="53">STROB6</text>
<text x="180.7" y="49.3">ABC7</text>
<text x="109.3" y="54.2">Reset</text>
<text x="110.6" y="59.2">S0</text>
<text x="136.4" y="56.7">STROB7</text>
<text x="172.1" y="54.2">ABC6</text>
<text x="172.1" y="58">ABC7</text>
<text x="191.8" y="54.2">S0</text>
<text x="191.8" y="56.7">S1</text>
<text x="191.8" y="59.2">S2</text>
<text x="211.5" y="55.5">+5V</text>
<text x="74.6" y="62.4">+5V</text>
<text x="110.6" y="61.6">S1</text>
<text x="110.6" y="64.1">S2</text>
<text x="176.7" y="65.6" transform="rotate(-90 176.7 65.6)">ABC[0..7]</text>
<text x="88.2" y="69.8">+5V</text>
<text x="110.6" y="66.5">S3</text>
<text x="110.6" y="69">S4</text>
<text x="110.6" y="71.5">S5</text>
<text x="179.5" y="71.5">ABC0</text>
<text x="179.5" y="74">ABC1</text>
<text x="179.5" y="76.4">ABC2</text>
<text x="179.5" y="78.9">ABC3</text>
<text x="179.5" y="81.3">ABC4</text>
<text x="179.5" y="83.8">ABC5</text>
<text x="71.2" y="86.3">+9V</text>
<text x="104.6" y="87">+5V</text>
<text x="179.5" y="86.3">ABC6</text>
<text x="179.5" y="88.7">ABC7</text>
<text x="189.4" y="93.6">S3</text>
<text x="211.5" y="94.9">+5V</text>
<text x="234.9" y="92.4">+5V</text>
<text x="74.6" y="97.7">GND</text>
<text x="189.4" y="96.1">S4</text>
<text x="189.4" y="98.6">S5</text>
<text x="94.8" y="103">+5V</text>
<text x="99.2" y="106.3">GND</text>
</g>
<g font-size="1.4">
<text x="149.5" y="17.3">1</text>
<text x="149.5" y="19.8">2</text>
<text x="154.4" y="23.5">4</text>
<text x="155.9" y="18.5">3</text>
<text x="154.4" y="25.9">5</text>
<text x="160.8" y="24.7">6</text>
<text x="70.7" y="35.8">1</text>
<text x="79.3" y="35.8">4</text>
<text x="87.2" y="35.8">12</text>
<text x="97.8" y="35.8">9</text>
<text x="127.6" y="32.9">&quot;0&quot;</text>
<text x="127.6" y="35.3">&quot;1&quot;</text>
<text x="131.3" y="32.1">3</text>
<text x="131.3" y="34.5">2</text>
<text x="148.8" y="33.3">10</text>
<text x="149.5" y="30.9">9</text>
<text x="155.9" y="32.1">8</text>
<text x="196.3" y="32.1">4</text>
<text x="196.3" y="34.5">3</text>
<text x="198.8" y="32.9">In_0</text>
<text x="198.8" y="35.3">In_1</text>
<text x="70.7" y="38.2">2</text>
<text x="77.1" y="37">3</text>
<text x="79.3" y="38.2">5</text>
<text x="85.7" y="37">6</text>
<text x="87.2" y="38.2">13</text>
<text x="94.3" y="37">11</text>
<text x="97.1" y="38.2">10</text>
<text x="104.2" y="37">8</text>
<text x="116.8" y="37">14</text>
<text x="116.8" y="42">13</text>
<text x="119.4" y="37.8">Clock</text>
<text x="127.6" y="37.8">&quot;2&quot;</text>
<text x="127.6" y="40.2">&quot;3&quot;</text>
<text x="131.3" y="37">4</text>
<text x="131.3" y="42">10</text>
<text x="131.3" y="39.5">7</text>
<text x="161.2" y="39.5">12</text>
<text x="161.2" y="42">13</text>
<text x="168.2" y="40.7">11</text>
<text x="195.6" y="42">15</text>
<text x="196.3" y="37">2</text>
<text x="196.3" y="39.5">1</text>
<text x="198.8" y="37.8">In_2</text>
<text x="198.8" y="40.2">In_3</text>
<text x="119.4" y="42.7">Clock</text>
<text x="127.6" y="42.7">&quot;4&quot;</text>
<text x="127.6" y="45.1">&quot;5&quot;</text>
<text x="127.6" y="47.6">&quot;6&quot;</text>
<text x="131.3" y="44.4">1</text>
<text x="131.3" y="46.9">5</text>
<text x="149.5" y="44.4">1</text>
<text x="149.5" y="46.9">2</text>
<text x="155.9" y="45.6">3</text>
<text x="195.6" y="44.4">14</text>
<text x="195.6" y="46.9">13</text>
<text x="198.8" y="42.7">In_4</text>
<text x="198.8" y="45.1">In_5</text>
<text x="198.8" y="47.6">In_6</text>
<text x="207.2" y="43.9">Y</text>
<text x="207.2" y="47.6">Y</text>
<text x="210.1" y="43.2">5</text>
<text x="210.1" y="46.9">6</text>
<text x="127.6" y="50.1">&quot;7&quot;</text>
<text x="127.6" y="52.5">&quot;8&quot;</text>
<text x="131.3" y="49.3">6</text>
<text x="131.3" y="51.8">9</text>
<text x="155" y="53">12</text>
<text x="164.3" y="49.3">4</text>
<text x="164.3" y="51.8">5</text>
<text x="170.6" y="50.5">6 ABC5</text>
<text x="195.6" y="49.3">12</text>
<text x="198.8" y="50.1">In_7</text>
<text x="237" y="52.5">1</text>
<text x="79.3" y="59.2">1</text>
<text x="81.2" y="59.9">C</text>
<text x="87.7" y="59.9">Q0</text>
<text x="90.6" y="59.2">3</text>
<text x="116.8" y="54.2">15</text>
<text x="119.4" y="55">Reset</text>
<text x="126.9" y="58.7">Carry</text>
<text x="127.6" y="55">&quot;9&quot;</text>
<text x="131.3" y="54.2">11</text>
<text x="131.3" y="58">12</text>
<text x="143.9" y="59.2">10</text>
<text x="144.6" y="56.7">9</text>
<text x="151" y="58">8</text>
<text x="155" y="55.5">13</text>
<text x="162.1" y="54.2">11</text>
<text x="195.6" y="56.7">10</text>
<text x="195.7" y="54.2">11</text>
<text x="196.3" y="59.2">9</text>
<text x="198.8" y="55">S0</text>
<text x="198.8" y="57.4">S1</text>
<text x="198.8" y="59.9">S2</text>
<text x="206.6" y="58.7">Vcc</text>
<text x="210.1" y="58">16</text>
<text x="237" y="55">2</text>
<text x="237" y="57.4">3</text>
<text x="237" y="59.9">4</text>
<text x="79.3" y="61.6">2</text>
<text x="81.2" y="62.4">V</text>
<text x="87.7" y="62.4">Q1</text>
<text x="87.7" y="64.9">Q2</text>
<text x="90.6" y="61.6">4</text>
<text x="90.6" y="64.1">5</text>
<text x="196.3" y="62.9">7</text>
<text x="198.8" y="63.6">E</text>
<text x="205.9" y="63.6">GND</text>
<text x="210.1" y="62.9">8</text>
<text x="237" y="62.4">5</text>
<text x="237" y="64.9">6</text>
<text x="79.3" y="66.5">7</text>
<text x="81.2" y="67.3">R</text>
<text x="87.7" y="67.3">Q3</text>
<text x="90.6" y="66.5">6</text>
<text x="92.2" y="69">10</text>
<text x="92.9" y="66.5">9</text>
<text x="94.8" y="67.3">C</text>
<text x="94.8" y="69.8">V</text>
<text x="101.3" y="67.3">Q0</text>
<text x="101.3" y="69.8">Q1</text>
<text x="104.2" y="66.5">11</text>
<text x="104.2" y="69">12</text>
<text x="104.2" y="71.5">13</text>
<text x="132.3" y="71.5">1</text>
<text x="167.3" y="69">10</text>
<text x="168" y="66.5">9</text>
<text x="174.4" y="67.8">8</text>
<text x="196.3" y="71.5">4</text>
<text x="237" y="67.3">7</text>
<text x="237" y="69.8">8</text>
<text x="61" y="72.2">1</text>
<text x="61" y="74.7">2</text>
<text x="61" y="77.2">3</text>
<text x="92.2" y="74">15</text>
<text x="94.8" y="74.7">R</text>
<text x="101.3" y="72.2">Q2</text>
<text x="101.3" y="74.7">Q3</text>
<text x="104.2" y="74">14</text>
<text x="132.3" y="74">2</text>
<text x="138.6" y="72.7">3</text>
<text x="196.3" y="74">3</text>
<text x="196.3" y="76.4">2</text>
<text x="198.8" y="72.2">In_0</text>
<text x="198.8" y="74.7">In_1</text>
<text x="198.8" y="77.2">In_2</text>
<text x="237" y="72.2">9</text>
<text x="237" y="74.7">10</text>
<text x="61" y="79.6">4</text>
<text x="61" y="82.1">5</text>
<text x="195.6" y="81.3">15</text>
<text x="195.6" y="83.8">14</text>
<text x="196.3" y="78.9">1</text>
<text x="198.8" y="79.6">In_3</text>
<text x="198.8" y="82.1">In_4</text>
<text x="207.2" y="83.3">Y</text>
<text x="210.1" y="82.5">5</text>
<text x="61" y="84.5">6</text>
<text x="61" y="87">7</text>
<text x="61" y="89.5">8</text>
<text x="75.6" y="88.7">1</text>
<text x="75.6" y="86.3">3</text>
<text x="77.6" y="89.5">GND</text>
<text x="77.6" y="87">In</text>
<text x="83.1" y="87">Vout</text>
<text x="86.9" y="86.3">4</text>
<text x="195.6" y="86.3">13</text>
<text x="195.6" y="88.7">12</text>
<text x="198.8" y="84.5">In_5</text>
<text x="198.8" y="87">In_6</text>
<text x="198.8" y="89.5">In_7</text>
<text x="207.2" y="87">Y</text>
<text x="210.1" y="86.3">6</text>
<text x="60.3" y="94.4">10</text>
<text x="61" y="91.9">9</text>
<text x="195.7" y="93.6">11</text>
<text x="198.8" y="94.4">S0</text>
<text x="166.8" y="101">4</text>
<text x="195.6" y="96.1">10</text>
<text x="196.3" y="98.6">9</text>
<text x="198.8" y="96.9">S1</text>
<text x="198.8" y="99.3">S2</text>
<text x="206.6" y="98.1">Vcc</text>
<text x="210.1" y="97.3">16</text>
<text x="223.4" y="101">8</text>
<text x="225.3" y="101.8">GND</text>
<text x="229.9" y="101.8">Vdd</text>
<text x="233.5" y="101">16</text>
<text x="237.5" y="101">14</text>
<text x="240.1" y="101.8">+5V GND</text>
<text x="247" y="101">7</text>
<text x="80.6" y="102.3">8</text>
<text x="82.5" y="103">GND +5V</text>
<text x="89.4" y="102.3">16</text>
<text x="166.8" y="103.5">5</text>
<text x="173.1" y="102.3">6</text>
<text x="196.3" y="102.3">7</text>
<text x="198.8" y="103">E</text>
<text x="205.9" y="103">GND</text>
<text x="210.1" y="102.3">8</text>
<text x="80.6" y="113.3">7</text>
<text x="89.4" y="113.3">14</text>
<text x="159.6" y="113.3">3</text>
<text x="223.4" y="110.9">8</text>
<text x="225.3" y="111.6">GND</text>
<text x="229.9" y="111.6">Vdd</text>
<text x="233.5" y="110.9">16</text>
<text x="237.5" y="110.9">14</text>
<text x="240.1" y="111.6">+5V GND</text>
<text x="247" y="110.9">7</text>
<text x="82.5" y="114.1">GND +5V</text>
<text x="121.8" y="117.1">12</text>
<text x="121.8" y="119.5">13</text>
<text x="128.8" y="118.3">11</text>
<text x="145.1" y="118.3">14</text>
<text x="147.7" y="119">Clock</text>
<text x="155.9" y="114.1">&quot;0&quot;</text>
<text x="155.9" y="116.5">&quot;1&quot;</text>
<text x="155.9" y="119">&quot;2&quot;</text>
<text x="159.6" y="115.8">2</text>
<text x="159.6" y="118.3">4</text>
<text x="145.1" y="123.2">13</text>
<text x="147.7" y="124">Clock</text>
<text x="155.9" y="124">&quot;4&quot;</text>
<text x="155.9" y="121.5">&quot;3&quot;</text>
<text x="159.6" y="123.2">10</text>
<text x="159.6" y="120.7">7</text>
<text x="159.6" y="125.6">1</text>
<text x="223.4" y="120.7">7</text>
<text x="225.3" y="121.5">GND +5V</text>
<text x="232.2" y="120.7">14</text>
<text x="155.9" y="126.4">&quot;5&quot;</text>
<text x="155.9" y="128.9">&quot;6&quot;</text>
<text x="155.9" y="131.3">&quot;7&quot;</text>
<text x="159.6" y="128.1">5</text>
<text x="159.6" y="130.6">6</text>
<text x="145.1" y="135.5">15</text>
<text x="147.7" y="136.3">Reset</text>
<text x="155.9" y="133.8">&quot;8&quot;</text>
<text x="155.9" y="136.3">&quot;9&quot;</text>
<text x="159.6" y="133.1">9</text>
<text x="159.6" y="135.5">11</text>
<text x="155.2" y="140">Carry</text>
<text x="159.6" y="139.2">12</text>
</g>
<g font-size="1.4" fill="#0e0e0e">
<text x="152.5" y="19">&amp;</text>
<text x="157.4" y="25.1">&amp;</text>
<text x="123.3" y="33.8">CT10</text>
<text x="152.7" y="32.3">&amp;</text>
<text x="202.1" y="33.8">MUX</text>
<text x="73.7" y="37.4">&amp;</text>
<text x="82.3" y="37.4">&amp;</text>
<text x="91" y="37.4">&amp;</text>
<text x="100.9" y="37.3">&amp;</text>
<text x="164.8" y="41.1">&amp;</text>
<text x="152.5" y="46.1">&amp;</text>
<text x="167.3" y="51">&amp;</text>
<text x="241.4" y="52.6">Канал_1_P</text>
<text x="242.1" y="50.1">Цепь</text>
<text x="147.7" y="58.2">&amp;</text>
<text x="158.7" y="54.7">&amp;</text>
<text x="241.4" y="57.4">Общий</text>
<text x="241.5" y="54.9">Канал_1_N</text>
<text x="241.6" y="59.8">Общий</text>
<text x="241.4" y="62.4">Общий</text>
<text x="241.6" y="64.7">Общий</text>
<text x="53.7" y="69.8">Цепь</text>
<text x="171.1" y="68">&amp;</text>
<text x="241.5" y="69.8">Общий</text>
<text x="241.9" y="67.3">Общий</text>
<text x="52.1" y="72.4">Вкл/Выкл</text>
<text x="52.6" y="77.2">Выход A</text>
<text x="53.2" y="74.8">Сброс</text>
<text x="135.3" y="73.2">&amp;</text>
<text x="202.1" y="73.2">MUX</text>
<text x="241.5" y="74.8">Канал_2_N</text>
<text x="241.8" y="72.2">Канал_2_P</text>
<text x="53.8" y="89.5">+9 В</text>
<text x="53.8" y="87">+9 В</text>
<text x="102.2" y="89.7">&quot;+5В&quot;</text>
<text x="52.4" y="94.3">Общий</text>
<text x="52.4" y="91.8">Общий</text>
<text x="169.8" y="102.7">&amp;</text>
<text x="125.4" y="118.7">&amp;</text>
<text x="151.6" y="115.1">CT10</text>
</g>
<g font-size="1.1" fill="#262626">
<text x="115.5" y="45.7">GND</text>
<text x="216.5" y="43.2">Out1P</text>
<text x="216.5" y="46.9">Out1N</text>
<text x="227.2" y="59.9">GND</text>
<text x="69.7" y="64.4" transform="rotate(-90 69.7 64.4)">ON/OFF</text>
<text x="211.5" y="66.7">GND</text>
<text x="87.2" y="74">Reset</text>
<text x="217.7" y="82.6">Out2P</text>
<text x="217.7" y="86.3">Out2N</text>
<text x="65" y="101.1">GND</text>
<text x="211.5" y="106.1">GND</text>
<text x="78.5" y="122.1">GND</text>
<text x="248.5" y="120.9">GND</text>
<text x="142.6" y="127">GND</text>
<text x="221.4" y="129.5">GND</text>
<text x="138.9" y="135.6">Reset</text>
<text x="180.8" y="143">GND</text>
</g>
<g font-size="1.1" fill="#0e0e0e">
<text x="84.5" y="59.9">CT2</text>
<text x="202.1" y="63.3">CMOS</text>
<text x="98" y="67.4">CT2</text>
<text x="202.1" y="102.7">CMOS</text>
</g>
<g font-size="1.1" fill="#4c4c4c">
<text x="94.4" y="83.8">Width</text>
<text x="95.6" y="85.4">i</text>
<text x="61" y="98">Width i</text>
</g>
</svg>
